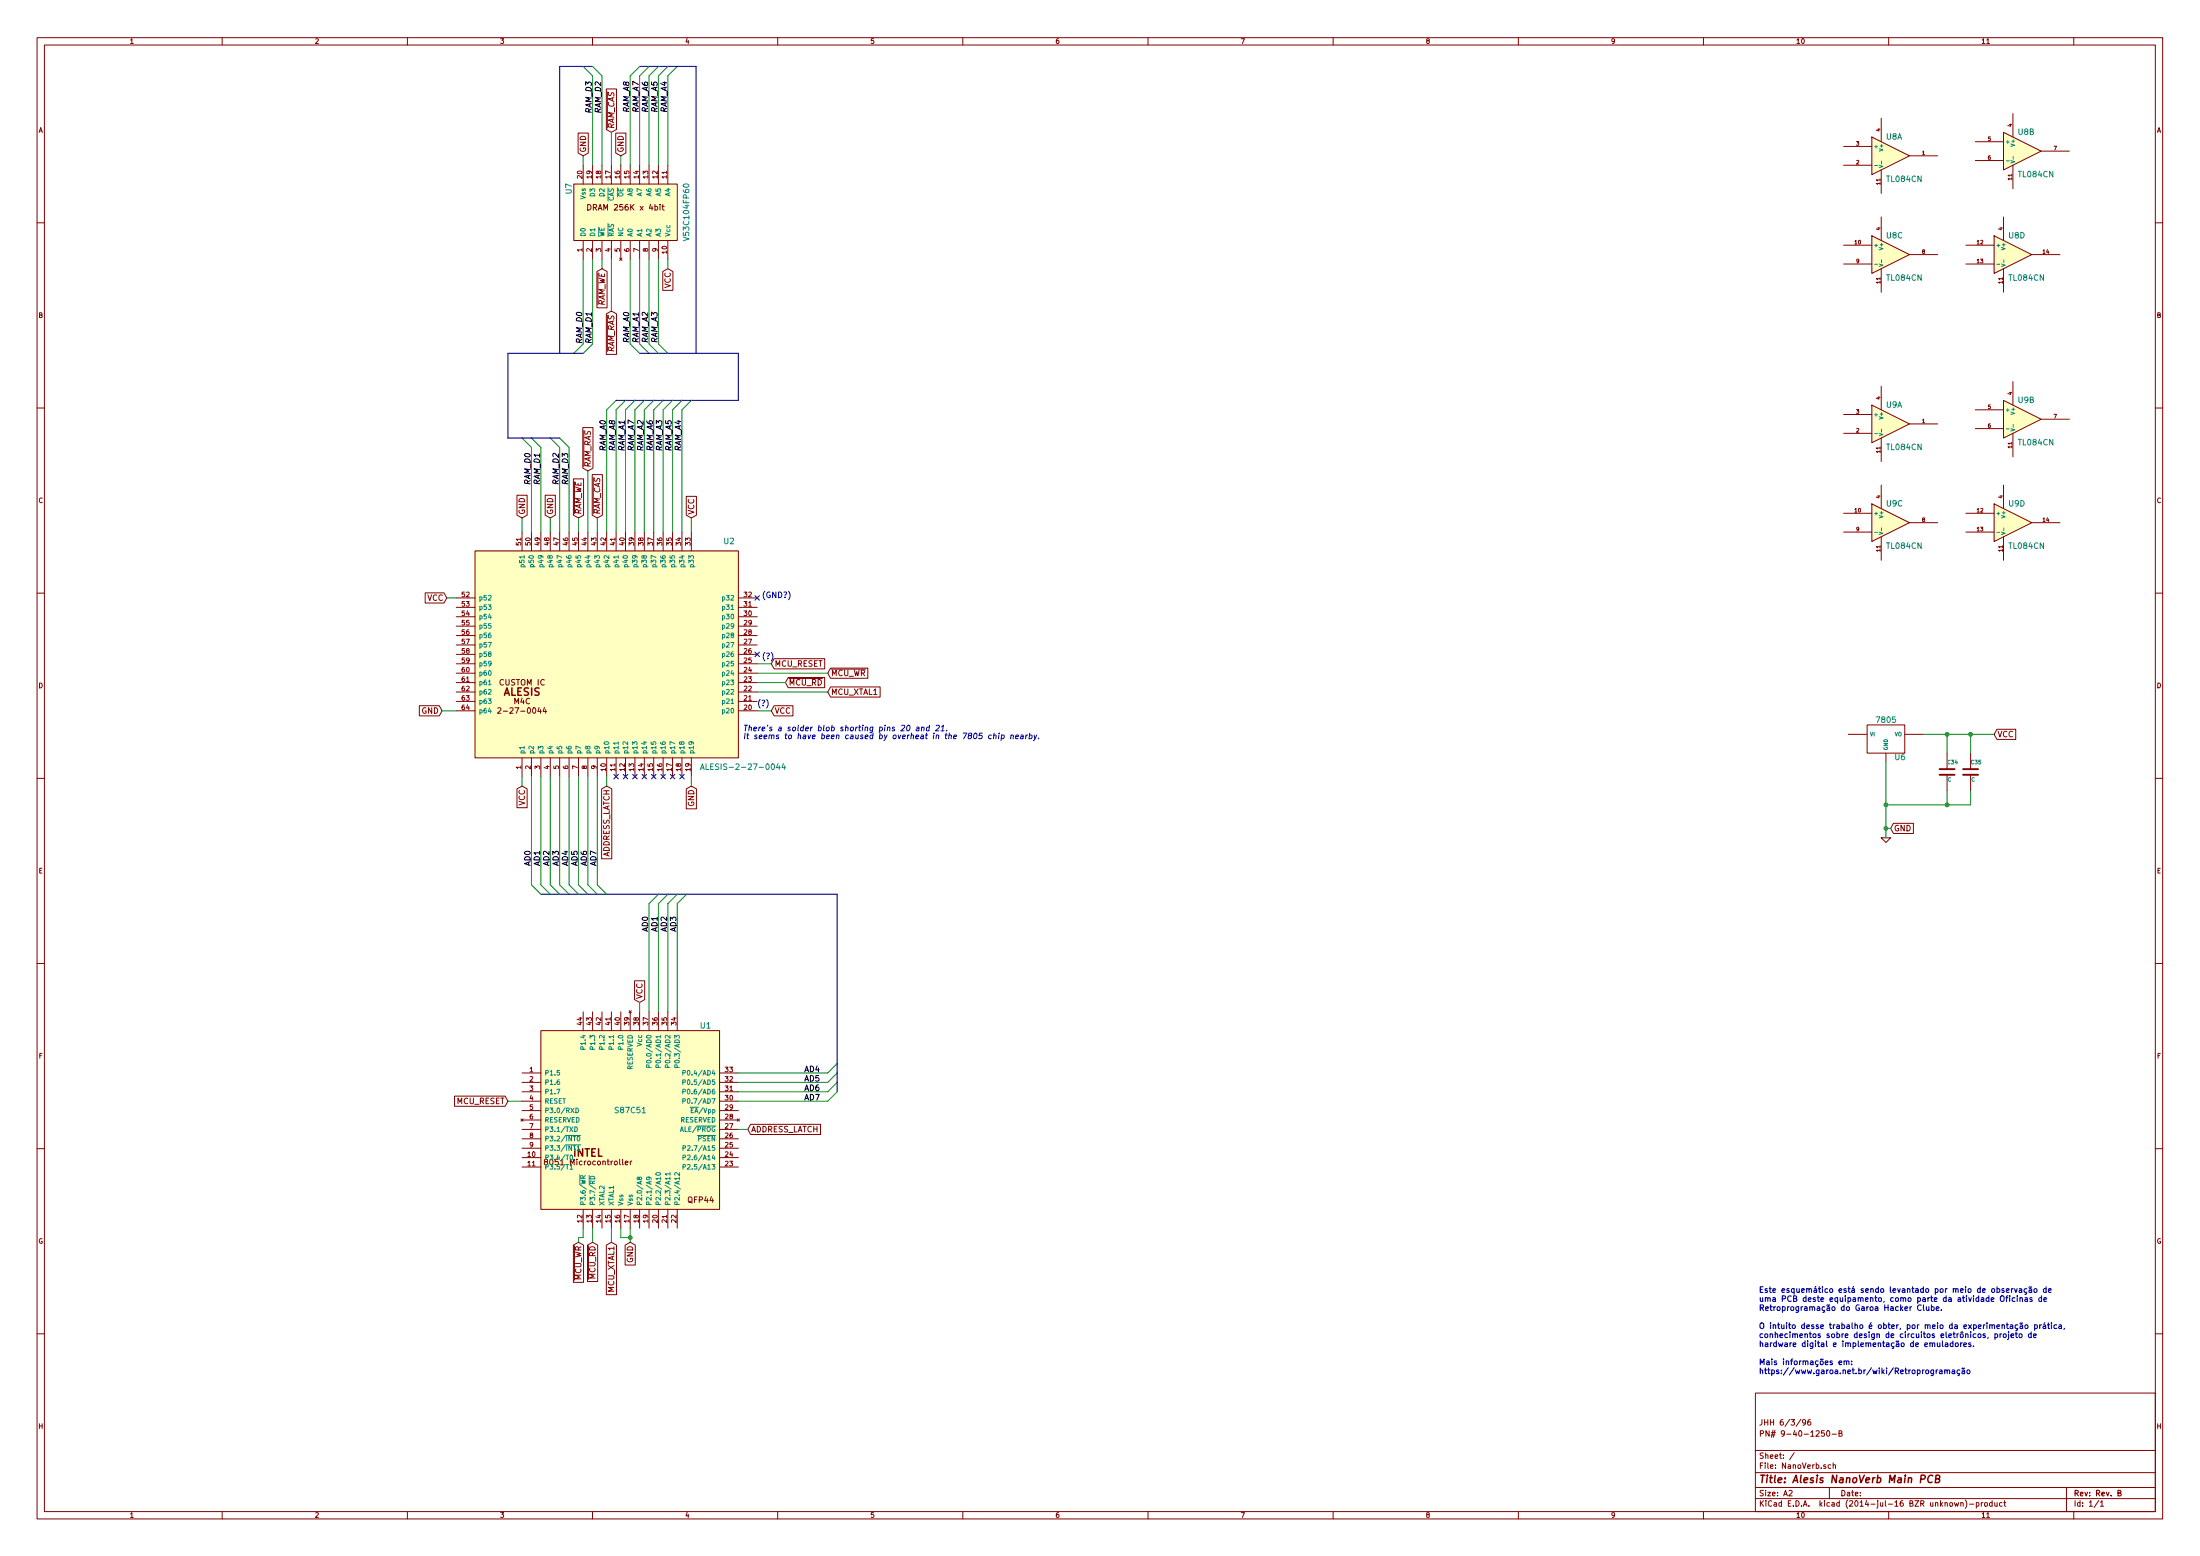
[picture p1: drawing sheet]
<svg xmlns="http://www.w3.org/2000/svg" width="594mm" height="420mm" viewBox="0 0 594 420" stroke-linecap="round" stroke-linejoin="round" font-family="sans-serif">
<g fill="none" stroke="#840000" stroke-width=".27">
<path d="M10 10.2h574v400h-574zM12 12.2h570v396h-570zM60 10.2v2M110 10.2v2M160 10.2v2M210 10.2v2M260 10.2v2M310 10.2v2M360 10.2v2M410 10.2v2M460 10.2v2M510 10.2v2"/>
<path d="M560 10.2v2M156.1 35.9h2.8v5.4l-1.4 .8-1.4-.8zM163.7 24h2.8v11l-1.4 .7-1.4-.7zM164 24.8v9.8M166.3 35.9h2.7v5.4l-1.4 .8-1.3-.8zM497.8 39.5h7.7M505.5 37l10.1 5.1-10.1 5.1zM508 31.9v6.4M533.4 38.3h7.6M541 35.7l10.2 5.1-10.2 5.1zM543.6 30.6v6.4M154.9 49.7h28v15.2h-28z"/>
<path d="M157.5 44.6v5.1M158.7 55.2a.77 .77 0 0 1 .9 .8 .77 .77 0 0 1-.9 .7zM160 44.6v5.1M162.6 44.6v5.1M165.1 44.6v5.1M167.6 44.6v5.1M170.2 44.6v5.1M172.7 44.6v5.1M175.3 44.6v5.1M177.8 44.6v5.1M178.2 55.2v.2M178.2 55.7v1"/>
<path d="M178.8 55.7h.5M179 55.2v1.3l.3 .2M180.3 44.6v5.1M497.8 44.6h7.7M508 45.9v6.3M508 58.6v6.3M515.6 42.1h7.6M533.4 43.3h7.6M541 58.6v6.3M543.6 44.6v6.4M551.2 40.8h7.6M10 60.2h2"/>
<path d="M157.5 64.9v5.1M160 64.9v5.1M161.2 73.3l1.4-.7 1.3 .7v9.8h-2.7zM161.5 73.7v8.6M162.6 64.9v5.1M165.1 64.9v5.1M167.3 69.7l.6 .6M167.6 64.9v5.1M167.9 69.7l-.6 .6M170.2 64.9v5.1M172.7 64.9v5.1M175.3 64.9v5.1"/>
<path d="M177.8 64.9v5.1M179 73.3l1.3-.7 1.4 .7v5.1h-2.7zM180.3 64.9v5.1M497.8 71.3h7.7M497.8 66.2h7.7M505.5 63.7l10.1 5-10.1 5.1zM508 72.6v6.3M515.6 68.7h7.6M530.9 71.3h7.6M530.9 66.2h7.6M538.5 63.7l10.1 5-10.1 5.1zM541 72.6v6.3"/>
<path d="M548.6 68.7h7.7M582 60.2h2M163.7 84.8l1.4-.8 1.4 .8v10.9h-2.8zM164 85.1v9.8M10 110.2h2M157.4 115.5h2.7v10.9l-1.4 .8-1.3-.8zM157.7 116.2v9.8M497.8 117h7.7M497.8 111.9h7.7M505.5 109.4l10.1 5.1-10.1 5zM508 104.3v6.4M508 118.3v6.3"/>
<path d="M515.6 114.5h7.6M533.4 110.7h7.6M533.4 115.7h7.6M541 108.1l10.2 5.1-10.2 5.1zM543.6 103v6.4M543.6 117v6.4M551.2 113.2h7.6M582 110.2h2M139.6 133.7h2.7v5.4l-1.3 .8-1.4-.8zM147.2 133.7h2.8v5.4l-1.4 .8-1.4-.8zM154.8 129.3h2.8v9.8l-1.4 .8-1.4-.8zM155.1 130.1v8.6"/>
<path d="M159.9 128.2h2.8v10.9l-1.4 .8-1.4-.8zM160.2 128.9v9.8M185.3 134h2.8v5.1l-1.4 .8-1.4-.8zM497.8 138.6h7.7M505.5 136.1l10.1 5-10.1 5.1zM508 131v6.3M530.9 138.6h7.6M538.5 136.1l10.1 5-10.1 5.1zM541 131v6.3M128.3 148.8h71.1v55.8h-71.1zM141 143.7v5.1M143.5 143.7v5.1"/>
<path d="M146 143.7v5.1M148.6 143.7v5.1M151.1 143.7v5.1M153.7 143.7v5.1M156.2 143.7v5.1M158.7 143.7v5.1M161.3 143.7v5.1M163.8 143.7v5.1M166.4 143.7v5.1M168.9 143.7v5.1M171.4 143.7v5.1M174 143.7v5.1"/>
<path d="M176.5 143.7v5.1M179.1 143.7v5.1M181.6 143.7v5.1M184.1 143.7v5.1M186.7 143.7v5.1M497.8 143.7h7.7M508 144.9v6.4M515.6 141.1h7.6M530.9 143.7h7.6M541 144.9v6.4M548.6 141.1h7.7M10 160.2h2"/>
<path d="M114.8 160.1h5.1l.7 1.4-.7 1.3h-5.1zM123.2 166.5h5.1M123.2 164h5.1M123.2 161.5h5.1M123.2 179.2h5.1M123.2 169.1h5.1M123.2 176.7h5.1M123.2 171.6h5.1M123.2 174.2h5.1M199.4 166.5h5.1M199.4 164h5.1M199.4 161.5h5.1"/>
<path d="M199.4 179.2h5.1M199.4 169.1h5.1M199.4 176.7h5.1M199.4 171.6h5.1M199.4 174.2h5.1M209 177.9h13.7v2.7h-13.7l-.7-1.4zM582 160.2h2M113.2 190.6h5.4l.8 1.3-.8 1.4h-5.4zM123.2 191.9h5.1M123.2 181.8h5.1M123.2 189.4h5.1M123.2 184.3h5.1"/>
<path d="M123.2 186.9h5.1M134.4 191.3l.6-.2 .3 .4-1 1.1h1M147 191l-.3 1.1h.9M147.4 191.6v1M199.4 191.9h5.1M199.4 181.8h5.1M199.4 189.4h5.1M199.4 184.3h5.1M199.4 186.9h5.1M209 190.6h5.1v2.7h-5.1l-.7-1.4zM212.9 182.9h9.8v2.8h-9.8l-.8-1.4zM213 183.2h9.1"/>
<path d="M224.3 180.4h10v2.8h-10l-.8-1.4zM224.3 185.5h13.4v2.7h-13.4l-.8-1.3zM224.4 180.7h9.4M499.1 198.3h5.1M504.2 195.7h10.1v7.7h-10.1zM514.3 198.3h5.1M539.2 196.9h5.1v2.8h-5.1l-.7-1.4zM10 210.2h2M139.6 213l1.4-.7 1.3 .7v5.1h-2.7zM141 204.6v5.1M143.5 204.6v5.1M146 204.6v5.1"/>
<path d="M148.6 204.6v5.1M151.1 204.6v5.1M153.7 204.6v5.1M156.2 204.6v5.1M158.7 204.6v5.1M161.3 204.6v5.1M162.5 213l1.3-.7 1.4 .7v18.9h-2.7zM163.8 204.6v5.1M166.4 204.6v5.1M168.9 204.6v5.1M171.4 204.6v5.1M174 204.6v5.1"/>
<path d="M176.5 204.6v5.1M179.1 204.6v5.1M181.6 204.6v5.1M184.1 204.6v5.1M185.3 213l1.4-.7 1.4 .7v5.4h-2.8zM186.7 204.6v5.1M509.3 203.4v2.5M525.8 203.4v4.3M525.8 209.2v4.3M532.1 203.4v4.3M532.1 209.2v4.3M582 210.2h2"/>
<path d="M508 226.2h2.5l-1.2 1.3zM511.3 222.3h5.4v2.8h-5.4l-.8-1.4zM10 260.2h2M146 278.3h48.3v48.3h-48.3zM157.5 273.2v5.1M160 273.2v5.1M162.6 273.2v5.1M165.1 273.2v5.1M167.6 273.2v5.1M169.9 272.9l.6 .6M170.2 273.2v5.1M170.5 272.9l-.6 .6"/>
<path d="M171.3 264.8h2.8v5.1l-1.4 .8-1.4-.8zM172.7 273.2v5.1M175.3 273.2v5.1M177.8 273.2v5.1M180.3 273.2v5.1M182.9 273.2v5.1M582 260.2h2M122.7 296h13.7l.8 1.3-.8 1.4h-13.7zM141 289.7h5M141 292.3h5M141 294.8h5M141 297.3h5"/>
<path d="M141 299.9h5M194.3 289.7h5.1M194.3 292.3h5.1M194.3 294.8h5.1M194.3 297.3h5.1M194.3 299.9h5.1M10 310.2h2M140.7 302.1l.6 .6M141 302.4h5M141 305h5M141 307.5h5M141 310h5"/>
<path d="M141 312.6h5M141 315.1h5M141.3 302.1l-.6 .6M147.3 313.7l-.3-.3 .1-.2 .6-.1 .1 .4-.8 .5v.3l.3 .2 .6-.2v-.3l-.3-.3M168.8 314l.8-.1-.1-.3-.4-.1-.3 .3 .1 .7h.6M170.2 313.5v1M170.6 313.5l-.4 .3M194.3 302.4h5.1M194.3 305h5.1M194.3 307.5h5.1M194.3 310h5.1M194.3 312.6h5.1"/>
<path d="M194.3 315.1h5.1M199.1 302.1l.6 .6M199.7 302.1l-.6 .6M202.7 303.6h18.9v2.7h-18.9l-.8-1.3zM582 310.2h2M154.8 336.2l1.4-.8 1.4 .8v10.1h-2.8zM155.1 336.4v9.3M157.5 326.6v5M158.6 336.2l1.4-.8 1.4 .8v9.8h-2.8zM158.9 336.4v9.1M160 326.6v5M162.6 326.6v5"/>
<path d="M163.7 336.2l1.4-.8 1.4 .8v13.4h-2.8zM165.1 326.6v5M167.6 326.6v5M168.8 336.2l1.4-.8 1.4 .8v5.4h-2.8zM170.2 326.6v5M172.7 326.6v5M175.3 326.6v5M177.8 326.6v5M180.3 326.6v5M182.9 326.6v5M10 360.2h2M474 376.2h108v32h-108z"/>
<path d="M582 360.2h2M474 397.7h108M474 391.7h108M484.5 392.2l-1.3 2M486.3 383.3l-1.3 1.9M487.6 384l-.3 .3-.4-.1-.1-.7 .5-.2 .3 .3-.2 1.1-.5 .1M488.8 383.3l-.4 .1-.2 .3-.1 .8 .3 .3 .5-.1-.1-.7-.4-.1-.3 .3M492.6 386.3h-.7l-.1 .7h.7l.1 .7h-.8M493.5 386.4l.1-.1a.8 .8 0 0 1 .5 .8 .8 .8 0 0 1-.5 .7 .97 .97 0 0 1-.1-1.4zM494.4 395.6l-.5-.1-.3 .3 .1 .6h.7M494.7 387.3h1.2M495 395.6h.6l.1 .9"/>
<path d="M495 395v1.5M496.6 387l.7-.1v-.4l-.7-.2v1.5h.6l.3-.5-.4-.3M60 408.2v2M110 408.2v2M160 408.2v2M210 408.2v2M260 408.2v2M310 408.2v2M360 408.2v2M410 408.2v2M460 408.2v2M474 404.7h108"/>
<path d="M474 401.7h108M483.1 402.6l.6-.2 .2 .5-.9 1h.9M494 401.7v3M510 408.2v2M527.8 405.7l.3 1 .2-.7 .3 .7 .3-1M529.5 405.9l.6-.1v.9M529.5 405.7v1M530.7 405a1.71 1.71 0 0 1 0 2.3M531.8 406.2h1.2M533.7 405.8l.4-.1 .3 .3-.1 .6h-.6M533.7 405.7v1.5M535 405.7v1"/>
<path d="M535.5 405.7l-.5 .3M536 405.9h.6l-.1 .7h-.5zM537.9 405.8l-.4-.1-.3 .3 .1 .6h.6M537.9 405.2v1.5M538.7 405.7v.9h.6M539.3 405.7v1M540.6 405.8l-.4-.1-.3 .3 .1 .6h.6M541.1 405.7h.6M541.3 405.2v1.3l.4 .2M558 401.7v6.5M560 408.2v2M566.8 405.1l-1.3 2"/>
<path d="M567.2 405.7l.4-.5v1.5M567.2 406.7h.8"/>
</g>
<path d="M571.9 403.1l.7-.1v-.4l-.7-.2v1.5h.6l.3-.5-.4-.3" fill="none" stroke="#840000" stroke-width=".3"/>
<path d="M518.7 399.4l.9-.1 .3-.6-.2-.3-.9-.1-.2 2M521.9 398.5a.96 .96 0 0 0-1.3 .6 .96 .96 0 0 0 .7 1.2l.4-.1M522.7 399.3l.9-.1 .2-.3-.1-.5-.9-.1-.2 2 1-.1 .2-.5-.4-.4" fill="none" stroke="#840000" stroke-width=".41"/>
<g fill="none" stroke="#0000c2" stroke-width=".3">
<path d="M519.4 352.3v1.4l.2 .2M520.2 352.8l.1 1 .6-.1M520.9 352.8v1.1M521.6 352.9l.4-.1 .3 .4-.2 .6h-.5M521.6 352.3v1.6M522.9 353.4l.7-.2-.1-.3-.4-.1-.2 .3v.7h.6M524.2 353.7v.2M542.7 350.4v1M544 348l.3 1 .4-1M544.1 350.5l-.4-.1-.3 .3 .1 .6h.6M544.4 359.7v1.3l.4 .2M544.7 349.9v.2"/>
<path d="M544.7 350.4v1M545.3 348h.6v1M545.5 350.6l.5-.1 .1 .9M545.5 350.4v1M545.5 357.8h.6l.1 .9M545.9 348.3l-.7 .3 .2 .4 .5-.1M546.2 358.1l-.8 .3 .3 .3h.5M546.2 357.2l-.8 .2M546.8 350.5h.6l.1 .9M546.9 357.9l.2-.2 .4 .2v.8l-.6-.1zM547 349.1l.2 .2-.4 .2M547.3 348h-.4l-.3 .3 .1 .6h.6"/>
<path d="M547.5 350.8l-.7 .3 .2 .3 .5-.1M548 348h.5l.1 1M548.5 359.7v1.5M548.6 348.3l-.7 .3 .2 .4 .5-.1M548.6 347.5l-.7 .1M548.7 350.5l-.3-.1-.3 .2 .6 .4v.3h-.6M549.3 348.1l.3-.1 .4 .1-.1 .8-.6-.1zM549.4 357.8l.5-.1 .3 .3-.2 .7h-.6M549.4 357.7v1.5M550.8 357.7v1M551.2 357.7l-.4 .3M551.3 350.5l-.5-.1-.3 .3 .2 .6h.6"/>
<path d="M551.3 349.9v1.5M551.7 357.8h.6l.1 .9M551.9 350.9l.8-.1-.1-.3-.5-.1-.2 .2 .1 .7h.6M552.2 357.1l-.2 .3M552.4 358.1l-.7 .3 .2 .3h.5M552.5 348h-.4l-.3 .3 .1 .6h.6M552.5 347.5v1.5M552.9 357.7h.6M553.1 357.2v1.3l.4 .2M553.2 348.5l.7-.2-.1-.3h-.4l-.2 .2v.7h.6M554 357.2v.2M554 357.7v1"/>
<path d="M555.4 357.8l-.5-.1-.3 .3 .2 .7h.6M556 357.8h.6l.1 .9M556.7 358.1l-.8 .3 .3 .3h.5M557.5 358.7l-.2 .3M498 367.6h.6v.9M498 367.5v1M498.6 367.7l.3-.2 .3 .1 .1 .9M500 368.3v.2M500 367.6v.1M525.1 370.1l.6-.1 .1 .9M525.1 369.9v1M525.3 362.7h.6l.1 .9"/>
<path d="M525.8 370.1l.2-.2 .4 .1 .1 .9M526 363l-.8 .3 .3 .3 .5-.1M527.2 370h.6v.9M527.4 362.7l-.5-.1-.3 .3 .2 .6h.6M527.4 362.1v1.5M527.8 370.3l-.7 .3 .2 .3h.5M528.1 362.8l.2-.2 .4 .2v.7h-.6zM528.9 371l.2 .2-.4 .2M529.2 370l-.4-.1-.3 .3 .1 .7h.6M529.4 362.6v1M529.8 370h.6l.1 .9M529.9 362.6l-.5 .3"/>
<path d="M530.3 363.1l.7-.1v-.3l-.5-.1-.2 .2 .1 .7h.6M530.5 370.3l-.7 .3 .2 .3h.5M530.5 369.4l-.7 .2M531.2 370.1l.2-.2 .5 .2-.1 .8-.6-.1zM532.2 362.7l-.4-.1-.2 .2 .6 .4v.3h-.6M532.9 363.5v.1M541.1 360.2h.4l.3 .3v.4l-.3 .3-.6-.3zM542.4 360.2v1.3l-.3 .2M543.1 360.7l.7-.2-.1-.3h-.4l-.2 .2v.7h.6M544.2 360.2h.6M545.3 360.3l.2-.1 .4 .1v.8l-.6-.1zM548.5 360.2h-.4l-.3 .3 .1 .6h.6"/>
<path d="M549.1 360.7l.8-.2-.1-.3h-.4l-.3 .2 .1 .7h.6"/>
</g>
<g fill="none" stroke="#008400" stroke-width=".27">
<path d="M157.5 17.9l2.5 2.6v24.1M160 17.9l2.6 2.6v24.1M172.7 17.9l-2.5 2.6v24.1M175.3 17.9l-2.6 2.6v24.1M177.8 17.9l-2.5 2.6v24.1M180.3 17.9l-2.5 2.6v24.1M182.9 17.9l-2.6 2.6v24.1M165.1 35.7v8.9M157.5 42.1v2.5M167.6 42.1v2.5M157.5 70v22.9l-2.6 2.5M160 70v22.9l-2.5 2.5"/>
<path d="M162.6 70v2.6M165.1 70v14M170.2 70v22.9l2.5 2.5M172.7 70v22.9l2.6 2.5M175.3 70v22.9l2.5 2.5M177.8 70v22.9l2.5 2.5M180.3 70v2.6M141 118.3l2.5 2.5v22.9M143.5 118.3l2.5 2.5v22.9M148.6 118.3l2.5 2.5v22.9M151.1 118.3l2.6 2.5v22.9M166.4 108.1l-2.6 2.6v33"/>
<path d="M168.9 108.1l-2.5 2.6v33M171.4 108.1l-2.5 2.6v33M174 108.1l-2.6 2.6v33M176.5 108.1l-2.5 2.6v33M179.1 108.1l-2.6 2.6v33M181.6 108.1l-2.5 2.6v33M184.1 108.1l-2.5 2.6v33M186.7 108.1l-2.6 2.6v33M141 139.9v3.8M148.6 139.9v3.8M156.2 139.9v3.8M158.7 127.2v16.5"/>
<path d="M161.3 139.9v3.8M186.7 139.9v3.8M120.6 161.5h2.6M204.5 179.2h3.8M119.4 191.9h3.8M204.5 184.3h7.6M204.5 181.8h19M204.5 186.9h19M204.5 191.9h3.8M519.4 198.3h19.1M525.8 198.3v5.1M532.1 198.3v5.1"/>
<path d="M141 209.7v2.6M143.5 209.7v29.2l2.5 2.6M146 209.7v29.2l2.6 2.6M148.6 209.7v29.2l2.5 2.6M151.1 209.7v29.2l2.6 2.6M153.7 209.7v29.2l2.5 2.6M156.2 209.7v29.2l2.5 2.6M158.7 209.7v29.2l2.6 2.6M161.3 209.7v29.2l2.5 2.6M163.8 209.7v2.6M186.7 209.7v2.6M509.3 205.9v20.3"/>
<path d="M525.8 213.5v3.8M532.1 213.5v3.8h-22.8M509.3 223.7h1.2M177.8 241.5l-2.5 2.5v29.2M180.3 241.5l-2.5 2.5v29.2M182.9 241.5l-2.6 2.5v29.2M185.4 241.5l-2.5 2.5v29.2M172.7 270.7v2.5M137.2 297.3h3.8M226.1 287.2l-2.6 2.5h-24.1M226.1 289.7l-2.6 2.6h-24.1M226.1 292.3l-2.6 2.5h-24.1"/>
<path d="M226.1 294.8l-2.6 2.5h-24.1M199.4 305h2.5M157.5 331.6v2.6h-1.3v1.2M160 331.6v3.8M165.1 331.6v3.8M167.6 331.6v2.6h2.6M170.2 331.6v3.8"/>
</g>
<g fill="#ffffc2" stroke="#ffffc2" stroke-width=".27">
<path d="M146 278.3h48.3v48.3h-48.3z"/>
<path d="M505.5 109.4l10.1 5.1-10.1 5z"/>
<path d="M505.5 136.1l10.1 5-10.1 5.1z"/>
<path d="M538.5 136.1l10.1 5-10.1 5.1z"/>
<path d="M541 108.1l10.2 5.1-10.2 5.1z"/>
<path d="M505.5 37l10.1 5.1-10.1 5.1z"/>
<path d="M505.5 63.7l10.1 5-10.1 5.1z"/>
<path d="M538.5 63.7l10.1 5-10.1 5.1z"/>
<path d="M541 35.7l10.2 5.1-10.2 5.1z"/>
<path d="M154.9 49.7h28v15.2h-28z"/>
<path d="M128.3 148.8h71.1v55.8h-71.1z"/>
</g>
<g fill="none" stroke="#008484" stroke-width=".27">
<path d="M164.2 50.7v3.6M506.2 44.7h.8M507.4 44.6l1.1 .3-1.1 .4M508.1 43.5v.8M541.8 43.4h.7M543 43.3l1 .4-1 .3M543.6 42.2v.8M164.2 60.3v3.6M184.5 64l1.5 .5-1.5 .5M506.2 71.4h.8M507.4 71.3l1.1 .3-1.1 .3M508.1 70.2v.7"/>
<path d="M539.2 71.4h.8M540.5 71.3l1 .3-1 .3M541.1 70.2v.7M506.2 117.1h.8M507.4 117l1.1 .3-1.1 .4M508.1 115.9v.8M541.8 115.8h.7M543 115.7l1 .4-1 .3M543.6 114.6v.8M506.2 143.8h.8M507.4 143.7l1.1 .3-1.1 .3M508.1 142.6v.7"/>
<path d="M539.2 143.8h.8M540.5 143.7l1 .3-1 .3M541.1 142.6v.7M131.9 184.9h.7M167 200.3v.7M189.2 207.8l.5-1.5 .5 1.5M189.3 207.4h.7M190.7 206.3v1.5h.7M210.1 206.2l-.4 1.1h1M210.4 206.8v1M211.5 206.2l-.3 1.1h.9M211.9 206.8v1"/>
<path d="M155.5 299.2a.64 .64 0 0 1 .7 .6 .64 .64 0 0 1-.7 .7zM175.2 288.2v-.6h-.5l-.1 .6h1.2M177.8 288.2l-.1-.6h-.5l-.1 .6h1.3M180.3 288.2l-.1-.6h-.4l-.1 .6h1.2M182.9 288.2l-.1-.6h-.5l-.1 .6h1.3M184.4 297.3l.6-.1v-.4l-.6-.1v1.2M184.4 294.8l.6-.1v-.5l-.6-.1v1.3M184.4 292.2h.6v-.5l-.6-.1v1.3M184.4 289.7l.6-.1v-.5l-.6-.1v1.3M186.4 299h2.2M152.7 306.6h4.1M152.7 309.1h4.1"/>
<path d="M153.9 314.8l.4-.4v1.3M153.9 315.7h.7M155.2 304.3a.64 .64 0 0 1 .7 .6 .64 .64 0 0 1-.7 .7zM156 306.9l.1-.1a.61 .61 0 0 1 .5 .7 .61 .61 0 0 1-.6 .5l-.1-.4zM156.6 317.2v2.7M157.5 318.2l-.1-.7h-.5l-.1 .7h1.3M158.1 317.4l-.6 .4M159.1 317.4v2.5M159.4 317.8a.69 .69 0 0 1 .8-.1 .69 .69 0 0 1 .4 .6h-1.3zM172.6 318.1l.2-.3 .5 .3-.1 .4-.4 .1-.4-.7h-.3v.6l.5-.2M175.1 317.8l.3 .3-.1 .4h-.6l-.1-.4 .2-.3 .7 .1 .3 .6M177.2 316.8a.76 .76 0 0 1 1.2 .3 .74 .74 0 0 1-1.3-.2z"/>
<path d="M180.9 317h-1.2l.3 .3M180.9 316.6v.7M180.9 317.8v.8M183.5 316.6v.8l-1-.8-.3 .3 .1 .4M184.4 315.1l.6-.1 .1-.5-.7-.1v1.3M184.4 312.6l.6-.1 .1-.5-.7-.1v1.3M184.4 310l.6-.1 .1-.4-.7-.1v1.2M188.2 304.1h5.1M188.3 306.6h5"/>
</g>
<path d="M160 17.9h-8.9v77.5M172.7 17.9h15.3v77.5M157.5 95.4h-20.3v22.9h13.9M172.7 95.4h26.7v12.7h-33M146 241.5h80.1v53.3" fill="none" stroke="#000084" stroke-width=".3"/>
<g fill="#008400" stroke="#008400" stroke-width=".27">
<circle cx="509.3" cy="223.7" r=".51"/>
<circle cx="525.8" cy="198.3" r=".51"/>
<circle cx="532.1" cy="198.3" r=".51"/>
<circle cx="509.3" cy="217.3" r=".51"/>
<circle cx="525.8" cy="217.3" r=".51"/>
<circle cx="170.2" cy="334.2" r=".51"/>
</g>
<path d="M523.7 209.2h4.1M523.7 207.7h4.1M530.1 209.2h4.1M530.1 207.7h4.1" fill="none" stroke="#840000" stroke-width=".51"/>
<g fill="none" stroke="#000084" stroke-width=".27">
<path d="M203.9 160.8l1.2 1.3M203.9 176.1l1.2 1.2M205.1 160.8l-1.2 1.3M205.1 176.1l-1.2 1.2M165.8 209.1l1.2 1.2M167 209.1l-1.2 1.2M168.3 209.1l1.2 1.2M169.5 209.1l-1.2 1.2M170.8 209.1l1.3 1.2M172.1 209.1l-1.3 1.2M173.4 209.1l1.2 1.2M174.6 209.1l-1.2 1.2"/>
<path d="M175.9 209.1l1.2 1.2M177.1 209.1l-1.2 1.2M178.5 209.1l1.2 1.2M179.7 209.1l-1.2 1.2M181 209.1l1.2 1.2M182.2 209.1l-1.2 1.2M183.5 209.1l1.3 1.2M184.8 209.1l-1.3 1.2"/>
</g>
<g fill="none" stroke="#0000c2" stroke-width=".27">
<path d="M243.5 196l.6-.2 .2 .5-1.1 1h1M245.1 196l.2-.2a.76 .76 0 0 1 .4 .9 .76 .76 0 0 1-.7 .6l-.2-.5zM247.5 196.4h.6v.9M248.2 196.7l-.7 .1-.1 .3 .2 .2h.5M248.9 196.5l.6-.1v.9M248.9 196.3l-.1 1M251 196.4l-.5-.1-.3 .3 .1 .7h.6M251 195.8l-.2 1.5M252.8 196l.6-.2 .3 .5-1.1 1h.9M254.2 196.3l.5-.5-.2 1.5M255.6 197.2v.1M265.3 198h-.8l-.1 .7 .7-.1 .1 .6-.4 .3-.5-.2"/>
<path d="M267.7 198.5h-.4l-.3 .3 .1 .6h.5M268.4 198.6l.6-.1-.1 1M268.5 198l-.3 1.5M269.7 198.5l-.1 1M269.8 198v.1M270.5 198.5h.4l.3 .3-.2 .6h-.6M270.5 198.5l-.2 1.5M273 198.6l.6-.1v1M273 198.5l-.1 1M274.3 199l.7-.2v-.3h-.6l-.2 .8 .2 .2 .5-.1M275.7 198.5h.6l-.1 1M276.3 198.8l-.7 .2-.1 .3 .2 .2 .6-.1"/>
<path d="M277.1 198.5l-.2 1M277.5 198.5l-.5 .3M278 198.5h.4l.3 .3-.2 .6h-.6M278.1 198l-.2 1.5M279.2 198.5l.3 1M280 198.5l-.9 1.5M280.4 199.3v.2"/>
</g>
<g font-size="2.8" fill="#840000">
<text x="135.9" y="187.8">ALESIS</text>
<text x="475" y="400.4">Title: Alesis NanoVerb Main PCB</text>
</g>
<text font-size="2.8" fill="#008484" x="154.7" y="312.3">INTEL</text>
<g font-size="2.1">
<text x="159.8" y="30.5" transform="rotate(-90 159.8 30.5)">RAM_D3</text>
<text x="162.3" y="30.5" transform="rotate(-90 162.3 30.5)">RAM_D2</text>
<text x="169.9" y="30.5" transform="rotate(-90 169.9 30.5)">RAM_A8</text>
<text x="172.5" y="30.5" transform="rotate(-90 172.5 30.5)">RAM_A7</text>
<text x="175" y="30.5" transform="rotate(-90 175 30.5)">RAM_A6</text>
<text x="177.5" y="30.5" transform="rotate(-90 177.5 30.5)">RAM_A5</text>
<text x="180.1" y="30.5" transform="rotate(-90 180.1 30.5)">RAM_A4</text>
<text x="157.2" y="92.9" transform="rotate(-90 157.2 92.9)">RAM_D0</text>
<text x="159.8" y="92.9" transform="rotate(-90 159.8 92.9)">RAM_D1</text>
<text x="169.9" y="92.7" transform="rotate(-90 169.9 92.7)">RAM_A0</text>
<text x="172.5" y="92.7" transform="rotate(-90 172.5 92.7)">RAM_A1</text>
<text x="175" y="92.7" transform="rotate(-90 175 92.7)">RAM_A2</text>
<text x="177.5" y="92.7" transform="rotate(-90 177.5 92.7)">RAM_A3</text>
<text x="163.6" y="121.9" transform="rotate(-90 163.6 121.9)">RAM_A0</text>
<text x="166.1" y="121.9" transform="rotate(-90 166.1 121.9)">RAM_A8</text>
<text x="168.7" y="121.9" transform="rotate(-90 168.7 121.9)">RAM_A1</text>
<text x="171.2" y="121.9" transform="rotate(-90 171.2 121.9)">RAM_A7</text>
<text x="173.7" y="121.9" transform="rotate(-90 173.7 121.9)">RAM_A2</text>
<text x="176.3" y="121.9" transform="rotate(-90 176.3 121.9)">RAM_A6</text>
<text x="178.8" y="121.9" transform="rotate(-90 178.8 121.9)">RAM_A3</text>
<text x="181.4" y="121.9" transform="rotate(-90 181.4 121.9)">RAM_A5</text>
<text x="183.9" y="121.9" transform="rotate(-90 183.9 121.9)">RAM_A4</text>
<text x="143.3" y="130.8" transform="rotate(-90 143.3 130.8)">RAM_D0</text>
<text x="145.8" y="130.8" transform="rotate(-90 145.8 130.8)">RAM_D1</text>
<text x="150.9" y="130.8" transform="rotate(-90 150.9 130.8)">RAM_D2</text>
<text x="153.4" y="130.8" transform="rotate(-90 153.4 130.8)">RAM_D3</text>
<text x="143.3" y="233.8" transform="rotate(-90 143.3 233.8)">AD0</text>
<text x="145.8" y="233.8" transform="rotate(-90 145.8 233.8)">AD1</text>
<text x="148.3" y="233.8" transform="rotate(-90 148.3 233.8)">AD2</text>
<text x="150.9" y="233.8" transform="rotate(-90 150.9 233.8)">AD3</text>
<text x="153.4" y="233.8" transform="rotate(-90 153.4 233.8)">AD4</text>
<text x="156" y="233.8" transform="rotate(-90 156 233.8)">AD5</text>
<text x="158.5" y="233.8" transform="rotate(-90 158.5 233.8)">AD6</text>
<text x="161" y="233.8" transform="rotate(-90 161 233.8)">AD7</text>
<text x="175" y="251.6" transform="rotate(-90 175 251.6)">AD0</text>
<text x="177.5" y="251.6" transform="rotate(-90 177.5 251.6)">AD1</text>
<text x="180.1" y="251.6" transform="rotate(-90 180.1 251.6)">AD2</text>
<text x="182.6" y="251.6" transform="rotate(-90 182.6 251.6)">AD3</text>
<text x="217.2" y="289.5">AD4</text>
<text x="217.2" y="292">AD5</text>
<text x="217.2" y="294.6">AD6</text>
<text x="217.2" y="297.1">AD7</text>
</g>
<g font-size="2.1" fill="#840000">
<text x="165.9" y="34.8" transform="rotate(-90 165.9 34.8)">RAM_CAS</text>
<text x="158.2" y="41.2" transform="rotate(-90 158.2 41.2)">GND</text>
<text x="168.4" y="41.2" transform="rotate(-90 168.4 41.2)">GND</text>
<text x="159.8" y="56.8">DRAM 256K x 4bit</text>
<text x="181.1" y="77.9" transform="rotate(-90 181.1 77.9)">VCC</text>
<text x="163.3" y="82.9" transform="rotate(-90 163.3 82.9)">RAM_WE</text>
<text x="165.9" y="95.4" transform="rotate(-90 165.9 95.4)">RAM_RAS</text>
<text x="159.5" y="126.3" transform="rotate(-90 159.5 126.3)">RAM_RAS</text>
<text x="141.7" y="139" transform="rotate(-90 141.7 139)">GND</text>
<text x="149.4" y="139" transform="rotate(-90 149.4 139)">GND</text>
<text x="157" y="139" transform="rotate(-90 157 139)">RAM_WE</text>
<text x="162.1" y="139" transform="rotate(-90 162.1 139)">RAM_CAS</text>
<text x="187.5" y="139" transform="rotate(-90 187.5 139)">VCC</text>
<text x="115.3" y="162.2">VCC</text>
<text x="135" y="185.1">CUSTOM IC</text>
<text x="209.2" y="180">MCU_RESET</text>
<text x="213" y="185.1">MCU_RD</text>
<text x="224.4" y="182.5">MCU_WR</text>
<text x="138.8" y="190.1">M4C</text>
<text x="224.4" y="187.6">MCU_XTAL1</text>
<text x="113.7" y="192.7">GND</text>
<text x="136.2" y="192.7">2-27-0044</text>
<text x="209.2" y="192.7">VCC</text>
<text x="539.4" y="199.1">VCC</text>
<text x="141.7" y="217.6" transform="rotate(-90 141.7 217.6)">VCC</text>
<text x="187.5" y="217.9" transform="rotate(-90 187.5 217.9)">GND</text>
<text x="511.5" y="224.5">GND</text>
<text x="164.6" y="231.9" transform="rotate(-90 164.6 231.9)">ADDRESS_LATCH</text>
<text x="173.5" y="269.8" transform="rotate(-90 173.5 269.8)">VCC</text>
<text x="123.2" y="298.1">MCU_RESET</text>
<text x="202.8" y="305.7">ADDRESS_LATCH</text>
<text x="185.9" y="324.8">QFP44</text>
<text x="170.9" y="341.1" transform="rotate(-90 170.9 341.1)">GND</text>
<text x="157" y="345.9" transform="rotate(-90 157 345.9)">MCU_WR</text>
<text x="160.8" y="345.4" transform="rotate(-90 160.8 345.4)">MCU_RD</text>
<text x="165.9" y="349.1" transform="rotate(-90 165.9 349.1)">MCU_XTAL1</text>
<text x="475" y="387.9">PN# 9-40-1250-B</text>
<text x="475" y="384.9">JHH 6/3/96</text>
<text x="475" y="393.9">Sheet: /</text>
<text x="475" y="396.6">File: NanoVerb.sch</text>
<text x="475" y="406.8">KiCad E.D.A. kicad (2014-jul-16 BZR unknown)-product</text>
<text x="475" y="404">Size: A2</text>
<text x="497" y="404">Date:</text>
<text x="560" y="404">Rev: Rev. B</text>
<text x="560" y="406.8">Id: 1/1</text>
</g>
<g font-size="2.1" fill="#008484">
<text x="509.3" y="37.7">U8A</text>
<text x="545" y="36.4">U8B</text>
<text x="545.2" y="47.8">TL084CN</text>
<text x="154.4" y="52.3" transform="rotate(-90 154.4 52.3)">U7</text>
<text x="509.6" y="49.1">TL084CN</text>
<text x="186.1" y="64.3" transform="rotate(-90 186.1 64.3)">V53C104FP60</text>
<text x="509.4" y="64.4">U8C</text>
<text x="542.5" y="64.4">U8D</text>
<text x="509.6" y="75.8">TL084CN</text>
<text x="542.6" y="75.8">TL084CN</text>
<text x="509.3" y="110.1">U9A</text>
<text x="545" y="108.8">U9B</text>
<text x="509.6" y="121.5">TL084CN</text>
<text x="545.2" y="120.2">TL084CN</text>
<text x="509.4" y="136.7">U9C</text>
<text x="542.5" y="136.7">U9D</text>
<text x="195.5" y="146.9">U2</text>
<text x="509.6" y="148.2">TL084CN</text>
<text x="542.6" y="148.2">TL084CN</text>
<text x="506.9" y="195.2">7805</text>
<text x="191.6" y="207.9">ALESIS-2-27-0044</text>
<text x="511.7" y="205.2">U6</text>
<text x="189.2" y="277.7">U1</text>
<text x="166.3" y="300.6">S87C51</text>
<text x="148.4" y="314.6">8051 Microcontroller</text>
</g>
<g font-size="2.1" fill="#0000c2">
<text x="205.7" y="161.5">(GND?)</text>
<text x="205.7" y="178">(?)</text>
<text x="204.5" y="190.7">(?)</text>
<text x="200.7" y="197.4">There's a solder blob shorting pins 20 and 21.</text>
<text x="200.7" y="199.6">It seems to have been caused by overheat in the 7805 chip nearby.</text>
<text x="475" y="349.1">Este esquemático está sendo levantado por meio de observação de</text>
<text x="475" y="351.5">uma PCB deste equipamento, como parte da atividade Oficinas de</text>
<text x="475" y="353.9">Retroprogramação do Garoa Hacker Clube.</text>
<text x="475" y="358.8">O intuito desse trabalho é obter, por meio da experimentação prática,</text>
<text x="475" y="361.3">conhecimentos sobre design de circuitos eletrônicos, projeto de</text>
<text x="475" y="363.7">hardware digital e implementação de emuladores.</text>
<text x="475" y="368.6">Mais informações em:</text>
<text x="475" y="371">https://www.garoa.net.br/wiki/Retroprogramação</text>
</g>
<g font-size="1.8" fill="#840000">
<text x="35" y="11.8">1</text>
<text x="85" y="11.8">2</text>
<text x="135" y="11.8">3</text>
<text x="185" y="11.8">4</text>
<text x="235" y="11.8">5</text>
<text x="285" y="11.8">6</text>
<text x="335" y="11.8">7</text>
<text x="385" y="11.8">8</text>
<text x="435" y="11.8">9</text>
<text x="485" y="11.8">10</text>
<text x="535" y="11.8">11</text>
<text x="10.4" y="35.8">A</text>
<text x="582.4" y="35.8">A</text>
<text x="157.2" y="48.1" transform="rotate(-90 157.2 48.1)">20</text>
<text x="159.8" y="48.1" transform="rotate(-90 159.8 48.1)">19</text>
<text x="162.3" y="48.1" transform="rotate(-90 162.3 48.1)">18</text>
<text x="164.8" y="48.1" transform="rotate(-90 164.8 48.1)">17</text>
<text x="167.4" y="48.1" transform="rotate(-90 167.4 48.1)">16</text>
<text x="169.9" y="48.1" transform="rotate(-90 169.9 48.1)">15</text>
<text x="172.5" y="48.1" transform="rotate(-90 172.5 48.1)">14</text>
<text x="175" y="48.1" transform="rotate(-90 175 48.1)">13</text>
<text x="177.5" y="48.1" transform="rotate(-90 177.5 48.1)">12</text>
<text x="180.1" y="48.1" transform="rotate(-90 180.1 48.1)">11</text>
<text x="157.2" y="68" transform="rotate(-90 157.2 68)">1</text>
<text x="159.8" y="68" transform="rotate(-90 159.8 68)">2</text>
<text x="162.3" y="68" transform="rotate(-90 162.3 68)">3</text>
<text x="164.8" y="68" transform="rotate(-90 164.8 68)">4</text>
<text x="167.4" y="68" transform="rotate(-90 167.4 68)">5</text>
<text x="169.9" y="68" transform="rotate(-90 169.9 68)">6</text>
<text x="172.5" y="68" transform="rotate(-90 172.5 68)">7</text>
<text x="175" y="68" transform="rotate(-90 175 68)">8</text>
<text x="177.5" y="68" transform="rotate(-90 177.5 68)">9</text>
<text x="180.1" y="68.4" transform="rotate(-90 180.1 68.4)">10</text>
<text x="10.4" y="85.8">B</text>
<text x="582.4" y="85.8">B</text>
<text x="10.4" y="135.8">C</text>
<text x="582.4" y="135.8">C</text>
<text x="140.7" y="147.2" transform="rotate(-90 140.7 147.2)">51</text>
<text x="143.3" y="147.2" transform="rotate(-90 143.3 147.2)">50</text>
<text x="145.8" y="147.2" transform="rotate(-90 145.8 147.2)">49</text>
<text x="148.3" y="147.2" transform="rotate(-90 148.3 147.2)">48</text>
<text x="150.9" y="147.2" transform="rotate(-90 150.9 147.2)">47</text>
<text x="153.4" y="147.2" transform="rotate(-90 153.4 147.2)">46</text>
<text x="156" y="147.2" transform="rotate(-90 156 147.2)">45</text>
<text x="158.5" y="147.2" transform="rotate(-90 158.5 147.2)">44</text>
<text x="161" y="147.2" transform="rotate(-90 161 147.2)">43</text>
<text x="163.6" y="147.2" transform="rotate(-90 163.6 147.2)">42</text>
<text x="166.1" y="147.2" transform="rotate(-90 166.1 147.2)">41</text>
<text x="168.7" y="147.2" transform="rotate(-90 168.7 147.2)">40</text>
<text x="171.2" y="147.2" transform="rotate(-90 171.2 147.2)">39</text>
<text x="173.7" y="147.2" transform="rotate(-90 173.7 147.2)">38</text>
<text x="176.3" y="147.2" transform="rotate(-90 176.3 147.2)">37</text>
<text x="178.8" y="147.2" transform="rotate(-90 178.8 147.2)">36</text>
<text x="181.4" y="147.2" transform="rotate(-90 181.4 147.2)">35</text>
<text x="183.9" y="147.2" transform="rotate(-90 183.9 147.2)">34</text>
<text x="186.4" y="147.2" transform="rotate(-90 186.4 147.2)">33</text>
<text x="124.8" y="161.2">52</text>
<text x="201" y="161.2">32</text>
<text x="124.8" y="163.7">53</text>
<text x="124.8" y="166.3">54</text>
<text x="201" y="166.3">30</text>
<text x="201" y="163.7">31</text>
<text x="124.8" y="168.8">55</text>
<text x="124.8" y="171.4">56</text>
<text x="124.8" y="173.9">57</text>
<text x="201" y="173.9">27</text>
<text x="201" y="171.4">28</text>
<text x="201" y="168.8">29</text>
<text x="124.8" y="176.4">58</text>
<text x="124.8" y="179">59</text>
<text x="201" y="179">25</text>
<text x="201" y="176.4">26</text>
<text x="10.4" y="185.8">D</text>
<text x="124.8" y="181.5">60</text>
<text x="124.8" y="184.1">61</text>
<text x="201" y="184.1">23</text>
<text x="201" y="181.5">24</text>
<text x="582.4" y="185.8">D</text>
<text x="124.8" y="186.6">62</text>
<text x="124.8" y="189.1">63</text>
<text x="124.8" y="191.7">64</text>
<text x="201" y="191.7">20</text>
<text x="201" y="189.1">21</text>
<text x="201" y="186.6">22</text>
<text x="140.7" y="207.7" transform="rotate(-90 140.7 207.7)">1</text>
<text x="143.3" y="207.7" transform="rotate(-90 143.3 207.7)">2</text>
<text x="145.8" y="207.7" transform="rotate(-90 145.8 207.7)">3</text>
<text x="148.3" y="207.7" transform="rotate(-90 148.3 207.7)">4</text>
<text x="150.9" y="207.7" transform="rotate(-90 150.9 207.7)">5</text>
<text x="153.4" y="207.7" transform="rotate(-90 153.4 207.7)">6</text>
<text x="156" y="207.7" transform="rotate(-90 156 207.7)">7</text>
<text x="158.5" y="207.7" transform="rotate(-90 158.5 207.7)">8</text>
<text x="161" y="207.7" transform="rotate(-90 161 207.7)">9</text>
<text x="163.6" y="208.1" transform="rotate(-90 163.6 208.1)">10</text>
<text x="166.1" y="208.1" transform="rotate(-90 166.1 208.1)">11</text>
<text x="168.7" y="208.1" transform="rotate(-90 168.7 208.1)">12</text>
<text x="171.2" y="208.1" transform="rotate(-90 171.2 208.1)">13</text>
<text x="173.7" y="208.1" transform="rotate(-90 173.7 208.1)">14</text>
<text x="176.3" y="208.1" transform="rotate(-90 176.3 208.1)">15</text>
<text x="178.8" y="208.1" transform="rotate(-90 178.8 208.1)">16</text>
<text x="181.4" y="208.1" transform="rotate(-90 181.4 208.1)">17</text>
<text x="183.9" y="208.1" transform="rotate(-90 183.9 208.1)">18</text>
<text x="186.4" y="208.1" transform="rotate(-90 186.4 208.1)">19</text>
<text x="10.4" y="235.8">E</text>
<text x="582.4" y="235.8">E</text>
<text x="157.2" y="276.7" transform="rotate(-90 157.2 276.7)">44</text>
<text x="159.8" y="276.7" transform="rotate(-90 159.8 276.7)">43</text>
<text x="162.3" y="276.7" transform="rotate(-90 162.3 276.7)">42</text>
<text x="164.8" y="276.7" transform="rotate(-90 164.8 276.7)">41</text>
<text x="167.4" y="276.7" transform="rotate(-90 167.4 276.7)">40</text>
<text x="169.9" y="276.7" transform="rotate(-90 169.9 276.7)">39</text>
<text x="172.5" y="276.7" transform="rotate(-90 172.5 276.7)">38</text>
<text x="175" y="276.7" transform="rotate(-90 175 276.7)">37</text>
<text x="177.5" y="276.7" transform="rotate(-90 177.5 276.7)">36</text>
<text x="180.1" y="276.7" transform="rotate(-90 180.1 276.7)">35</text>
<text x="182.6" y="276.7" transform="rotate(-90 182.6 276.7)">34</text>
<text x="10.5" y="285.8">F</text>
<text x="582.5" y="285.8">F</text>
<text x="143" y="289.5">1</text>
<text x="143" y="292">2</text>
<text x="195.9" y="292">32</text>
<text x="195.9" y="289.5">33</text>
<text x="143" y="294.6">3</text>
<text x="143" y="297.1">4</text>
<text x="143" y="299.6">5</text>
<text x="195.9" y="297.1">30</text>
<text x="195.9" y="294.6">31</text>
<text x="195.9" y="299.6">29</text>
<text x="143" y="302.2">6</text>
<text x="143" y="304.7">7</text>
<text x="195.9" y="304.7">27</text>
<text x="195.9" y="302.2">28</text>
<text x="143" y="307.3">8</text>
<text x="143" y="309.8">9</text>
<text x="195.9" y="309.8">25</text>
<text x="195.9" y="307.3">26</text>
<text x="142.5" y="312.3">10</text>
<text x="142.5" y="314.9">11</text>
<text x="195.9" y="314.9">23</text>
<text x="195.9" y="312.3">24</text>
<text x="10.3" y="335.8">G</text>
<text x="157.2" y="330.1" transform="rotate(-90 157.2 330.1)">12</text>
<text x="159.8" y="330.1" transform="rotate(-90 159.8 330.1)">13</text>
<text x="162.3" y="330.1" transform="rotate(-90 162.3 330.1)">14</text>
<text x="164.8" y="330.1" transform="rotate(-90 164.8 330.1)">15</text>
<text x="167.4" y="330.1" transform="rotate(-90 167.4 330.1)">16</text>
<text x="169.9" y="330.1" transform="rotate(-90 169.9 330.1)">17</text>
<text x="172.5" y="330.1" transform="rotate(-90 172.5 330.1)">18</text>
<text x="175" y="330.1" transform="rotate(-90 175 330.1)">19</text>
<text x="177.5" y="330.1" transform="rotate(-90 177.5 330.1)">20</text>
<text x="180.1" y="330.1" transform="rotate(-90 180.1 330.1)">21</text>
<text x="182.6" y="330.1" transform="rotate(-90 182.6 330.1)">22</text>
<text x="582.3" y="335.8">G</text>
<text x="10.4" y="385.8">H</text>
<text x="582.4" y="385.8">H</text>
<text x="35" y="409.8">1</text>
<text x="85" y="409.8">2</text>
<text x="135" y="409.8">3</text>
<text x="185" y="409.8">4</text>
<text x="235" y="409.8">5</text>
<text x="285" y="409.8">6</text>
<text x="335" y="409.8">7</text>
<text x="385" y="409.8">8</text>
<text x="435" y="409.8">9</text>
<text x="485" y="409.8">10</text>
<text x="535" y="409.8">11</text>
</g>
<g font-size="1.8" fill="#008484">
<text x="158.1" y="53.9" transform="rotate(-90 158.1 53.9)">Vss</text>
<text x="160.7" y="53" transform="rotate(-90 160.7 53)">D3</text>
<text x="163.2" y="53" transform="rotate(-90 163.2 53)">D2</text>
<text x="168.3" y="53.3" transform="rotate(-90 168.3 53.3)">OE</text>
<text x="170.8" y="53" transform="rotate(-90 170.8 53)">A8</text>
<text x="173.4" y="53" transform="rotate(-90 173.4 53)">A7</text>
<text x="175.9" y="53" transform="rotate(-90 175.9 53)">A6</text>
<text x="178.4" y="53" transform="rotate(-90 178.4 53)">A5</text>
<text x="181" y="53" transform="rotate(-90 181 53)">A4</text>
<text x="165.7" y="54.4" transform="rotate(-90 165.7 54.4)">CAS</text>
<text x="158.1" y="63.9" transform="rotate(-90 158.1 63.9)">D0</text>
<text x="160.7" y="63.9" transform="rotate(-90 160.7 63.9)">D1</text>
<text x="163.2" y="63.9" transform="rotate(-90 163.2 63.9)">WE</text>
<text x="165.7" y="63.9" transform="rotate(-90 165.7 63.9)">RAS</text>
<text x="168.3" y="63.9" transform="rotate(-90 168.3 63.9)">NC</text>
<text x="170.8" y="63.9" transform="rotate(-90 170.8 63.9)">A0</text>
<text x="173.4" y="63.9" transform="rotate(-90 173.4 63.9)">A1</text>
<text x="175.9" y="63.9" transform="rotate(-90 175.9 63.9)">A2</text>
<text x="178.4" y="63.9" transform="rotate(-90 178.4 63.9)">A3</text>
<text x="181" y="63.9" transform="rotate(-90 181 63.9)">Vcc</text>
<text x="141.6" y="152.8" transform="rotate(-90 141.6 152.8)">p51</text>
<text x="144.1" y="152.8" transform="rotate(-90 144.1 152.8)">p50</text>
<text x="146.7" y="152.8" transform="rotate(-90 146.7 152.8)">p49</text>
<text x="149.2" y="152.8" transform="rotate(-90 149.2 152.8)">p48</text>
<text x="151.8" y="152.8" transform="rotate(-90 151.8 152.8)">p47</text>
<text x="154.3" y="152.8" transform="rotate(-90 154.3 152.8)">p46</text>
<text x="156.8" y="152.8" transform="rotate(-90 156.8 152.8)">p45</text>
<text x="159.4" y="152.8" transform="rotate(-90 159.4 152.8)">p44</text>
<text x="161.9" y="152.8" transform="rotate(-90 161.9 152.8)">p43</text>
<text x="164.5" y="152.8" transform="rotate(-90 164.5 152.8)">p42</text>
<text x="167" y="152.8" transform="rotate(-90 167 152.8)">p41</text>
<text x="169.5" y="152.8" transform="rotate(-90 169.5 152.8)">p40</text>
<text x="172.1" y="152.8" transform="rotate(-90 172.1 152.8)">p39</text>
<text x="174.6" y="152.8" transform="rotate(-90 174.6 152.8)">p38</text>
<text x="177.2" y="152.8" transform="rotate(-90 177.2 152.8)">p37</text>
<text x="179.7" y="152.8" transform="rotate(-90 179.7 152.8)">p36</text>
<text x="182.2" y="152.8" transform="rotate(-90 182.2 152.8)">p35</text>
<text x="184.8" y="152.8" transform="rotate(-90 184.8 152.8)">p34</text>
<text x="187.3" y="152.8" transform="rotate(-90 187.3 152.8)">p33</text>
<text x="129.3" y="162.1">p52</text>
<text x="129.3" y="164.6">p53</text>
<text x="129.3" y="167.2">p54</text>
<text x="195.3" y="167.2">p30</text>
<text x="195.3" y="164.6">p31</text>
<text x="195.3" y="162.1">p32</text>
<text x="129.3" y="169.7">p55</text>
<text x="129.3" y="172.3">p56</text>
<text x="195.3" y="172.3">p28</text>
<text x="195.3" y="169.7">p29</text>
<text x="129.3" y="174.8">p57</text>
<text x="129.3" y="177.3">p58</text>
<text x="129.3" y="179.9">p59</text>
<text x="195.3" y="179.9">p25</text>
<text x="195.3" y="177.3">p26</text>
<text x="195.3" y="174.8">p27</text>
<text x="129.3" y="182.4">p60</text>
<text x="129.3" y="185">p61</text>
<text x="195.3" y="185">p23</text>
<text x="195.3" y="182.4">p24</text>
<text x="129.3" y="187.5">p62</text>
<text x="129.3" y="190">p63</text>
<text x="195.3" y="190">p21</text>
<text x="195.3" y="187.5">p22</text>
<text x="129.3" y="192.6">p64</text>
<text x="195.3" y="192.6">p20</text>
<text x="141.6" y="203.6" transform="rotate(-90 141.6 203.6)">p1</text>
<text x="144.1" y="203.6" transform="rotate(-90 144.1 203.6)">p2</text>
<text x="146.7" y="203.6" transform="rotate(-90 146.7 203.6)">p3</text>
<text x="149.2" y="203.6" transform="rotate(-90 149.2 203.6)">p4</text>
<text x="151.8" y="203.6" transform="rotate(-90 151.8 203.6)">p5</text>
<text x="154.3" y="203.6" transform="rotate(-90 154.3 203.6)">p6</text>
<text x="156.8" y="203.6" transform="rotate(-90 156.8 203.6)">p7</text>
<text x="159.4" y="203.6" transform="rotate(-90 159.4 203.6)">p8</text>
<text x="161.9" y="203.6" transform="rotate(-90 161.9 203.6)">p9</text>
<text x="164.5" y="203.6" transform="rotate(-90 164.5 203.6)">p10</text>
<text x="167" y="203.6" transform="rotate(-90 167 203.6)">p11</text>
<text x="169.5" y="203.6" transform="rotate(-90 169.5 203.6)">p12</text>
<text x="172.1" y="203.6" transform="rotate(-90 172.1 203.6)">p13</text>
<text x="174.6" y="203.6" transform="rotate(-90 174.6 203.6)">p14</text>
<text x="177.2" y="203.6" transform="rotate(-90 177.2 203.6)">p15</text>
<text x="179.7" y="203.6" transform="rotate(-90 179.7 203.6)">p16</text>
<text x="182.2" y="203.6" transform="rotate(-90 182.2 203.6)">p17</text>
<text x="184.8" y="203.6" transform="rotate(-90 184.8 203.6)">p18</text>
<text x="187.3" y="203.6" transform="rotate(-90 187.3 203.6)">p19</text>
<text x="158.1" y="282.9" transform="rotate(-90 158.1 282.9)">P1.4</text>
<text x="160.7" y="282.9" transform="rotate(-90 160.7 282.9)">P1.3</text>
<text x="163.2" y="282.9" transform="rotate(-90 163.2 282.9)">P1.2</text>
<text x="165.7" y="282.9" transform="rotate(-90 165.7 282.9)">P1.1</text>
<text x="168.3" y="282.9" transform="rotate(-90 168.3 282.9)">P1.0</text>
<text x="173.4" y="282.5" transform="rotate(-90 173.4 282.5)">Vcc</text>
<text x="175.9" y="287" transform="rotate(-90 175.9 287)">P0.0/AD0</text>
<text x="178.4" y="287" transform="rotate(-90 178.4 287)">P0.1/AD1</text>
<text x="181" y="287" transform="rotate(-90 181 287)">P0.2/AD2</text>
<text x="183.5" y="287" transform="rotate(-90 183.5 287)">P0.3/AD3</text>
<text x="147.1" y="290.4">P1.5</text>
<text x="147.1" y="292.9">P1.6</text>
<text x="170.8" y="289" transform="rotate(-90 170.8 289)">RESERVED</text>
<text x="185.6" y="292.9">P0.5/AD5</text>
<text x="185.6" y="290.4">P0.4/AD4</text>
<text x="147.1" y="295.4">P1.7</text>
<text x="147.1" y="298">RESET</text>
<text x="185.6" y="298">P0.7/AD7</text>
<text x="185.6" y="295.4">P0.6/AD6</text>
<text x="147.1" y="300.5">P3.0/RXD</text>
<text x="147.1" y="303.1">RESERVED</text>
<text x="147.1" y="305.6">P3.1/TXD</text>
<text x="183.6" y="303.1">RESERVED</text>
<text x="184" y="305.6">ALE/PROG</text>
<text x="187" y="300.5">EA/Vpp</text>
<text x="147.1" y="308.1">P3.2/INT0</text>
<text x="147.1" y="310.7">P3.3/INT1</text>
<text x="185.9" y="310.7">P2.7/A15</text>
<text x="188.5" y="308.1">PSEN</text>
<text x="147.1" y="313.2">P3.4/T0</text>
<text x="147.1" y="315.8">P3.5/T1</text>
<text x="185.9" y="315.8">P2.5/A13</text>
<text x="185.9" y="313.2">P2.6/A14</text>
<text x="158.1" y="325.5" transform="rotate(-90 158.1 325.5)">P3.6/WR</text>
<text x="160.7" y="325.5" transform="rotate(-90 160.7 325.5)">P3.7/RD</text>
<text x="163.2" y="325.5" transform="rotate(-90 163.2 325.5)">XTAL2</text>
<text x="165.7" y="325.5" transform="rotate(-90 165.7 325.5)">XTAL1</text>
<text x="168.3" y="325.5" transform="rotate(-90 168.3 325.5)">Vss</text>
<text x="170.8" y="325.5" transform="rotate(-90 170.8 325.5)">Vss</text>
<text x="173.4" y="325.5" transform="rotate(-90 173.4 325.5)">P2.0/A8</text>
<text x="175.9" y="325.5" transform="rotate(-90 175.9 325.5)">P2.1/A9</text>
<text x="178.4" y="325.5" transform="rotate(-90 178.4 325.5)">P2.2/A10</text>
<text x="181" y="325.5" transform="rotate(-90 181 325.5)">P2.3/A11</text>
<text x="183.5" y="325.5" transform="rotate(-90 183.5 325.5)">P2.4/A12</text>
</g>
<g font-size="1.4" fill="#840000">
<text x="507.7" y="35.5" transform="rotate(-90 507.7 35.5)">4</text>
<text x="543.3" y="34.2" transform="rotate(-90 543.3 34.2)">4</text>
<text x="501.3" y="39.3">3</text>
<text x="519" y="41.8">1</text>
<text x="536.8" y="38">5</text>
<text x="554.6" y="40.6">7</text>
<text x="501.3" y="44.4">2</text>
<text x="536.8" y="43.1">6</text>
<text x="507.7" y="49.9" transform="rotate(-90 507.7 49.9)">11</text>
<text x="543.3" y="48.6" transform="rotate(-90 543.3 48.6)">11</text>
<text x="500.9" y="66">10</text>
<text x="507.7" y="62.1" transform="rotate(-90 507.7 62.1)">4</text>
<text x="533.9" y="66">12</text>
<text x="540.8" y="62.1" transform="rotate(-90 540.8 62.1)">4</text>
<text x="501.3" y="71">9</text>
<text x="519" y="68.5">8</text>
<text x="533.9" y="71">13</text>
<text x="551.7" y="68.5">14</text>
<text x="507.7" y="76.5" transform="rotate(-90 507.7 76.5)">11</text>
<text x="540.8" y="76.5" transform="rotate(-90 540.8 76.5)">11</text>
<text x="507.7" y="107.9" transform="rotate(-90 507.7 107.9)">4</text>
<text x="543.3" y="106.6" transform="rotate(-90 543.3 106.6)">4</text>
<text x="501.3" y="111.7">3</text>
<text x="536.8" y="110.4">5</text>
<text x="554.6" y="112.9">7</text>
<text x="501.3" y="116.8">2</text>
<text x="519" y="114.2">1</text>
<text x="536.8" y="115.5">6</text>
<text x="507.7" y="122.2" transform="rotate(-90 507.7 122.2)">11</text>
<text x="543.3" y="121" transform="rotate(-90 543.3 121)">11</text>
<text x="507.7" y="134.5" transform="rotate(-90 507.7 134.5)">4</text>
<text x="540.8" y="134.5" transform="rotate(-90 540.8 134.5)">4</text>
<text x="500.9" y="138.3">10</text>
<text x="501.3" y="143.4">9</text>
<text x="519" y="140.9">8</text>
<text x="533.9" y="138.3">12</text>
<text x="533.9" y="143.4">13</text>
<text x="551.7" y="140.9">14</text>
<text x="507.7" y="148.9" transform="rotate(-90 507.7 148.9)">11</text>
<text x="540.8" y="148.9" transform="rotate(-90 540.8 148.9)">11</text>
</g>
<g font-size="1.4" fill="#008484">
<text x="506" y="40">+</text>
<text x="508.5" y="40.6" transform="rotate(-90 508.5 40.6)">V+</text>
<text x="541.5" y="38.8">+</text>
<text x="544.1" y="39.3" transform="rotate(-90 544.1 39.3)">V+</text>
<text x="506" y="66.7">+</text>
<text x="508.5" y="67.2" transform="rotate(-90 508.5 67.2)">V+</text>
<text x="539" y="66.7">+</text>
<text x="541.5" y="67.2" transform="rotate(-90 541.5 67.2)">V+</text>
<text x="506" y="112.4">+</text>
<text x="508.5" y="112.9" transform="rotate(-90 508.5 112.9)">V+</text>
<text x="541.5" y="111.2">+</text>
<text x="544.1" y="111.7" transform="rotate(-90 544.1 111.7)">V+</text>
<text x="506" y="139.1">+</text>
<text x="508.5" y="139.6" transform="rotate(-90 508.5 139.6)">V+</text>
<text x="539" y="139.1">+</text>
<text x="541.5" y="139.6" transform="rotate(-90 541.5 139.6)">V+</text>
<text x="505" y="198.8">VI</text>
<text x="509.8" y="202.6" transform="rotate(-90 509.8 202.6)">GND</text>
<text x="511.5" y="198.8">VO</text>
<text x="526" y="206.3">C34</text>
<text x="532.3" y="206.3">C35</text>
<text x="525.9" y="211">C</text>
<text x="532.3" y="211">C</text>
</g>
</svg>
